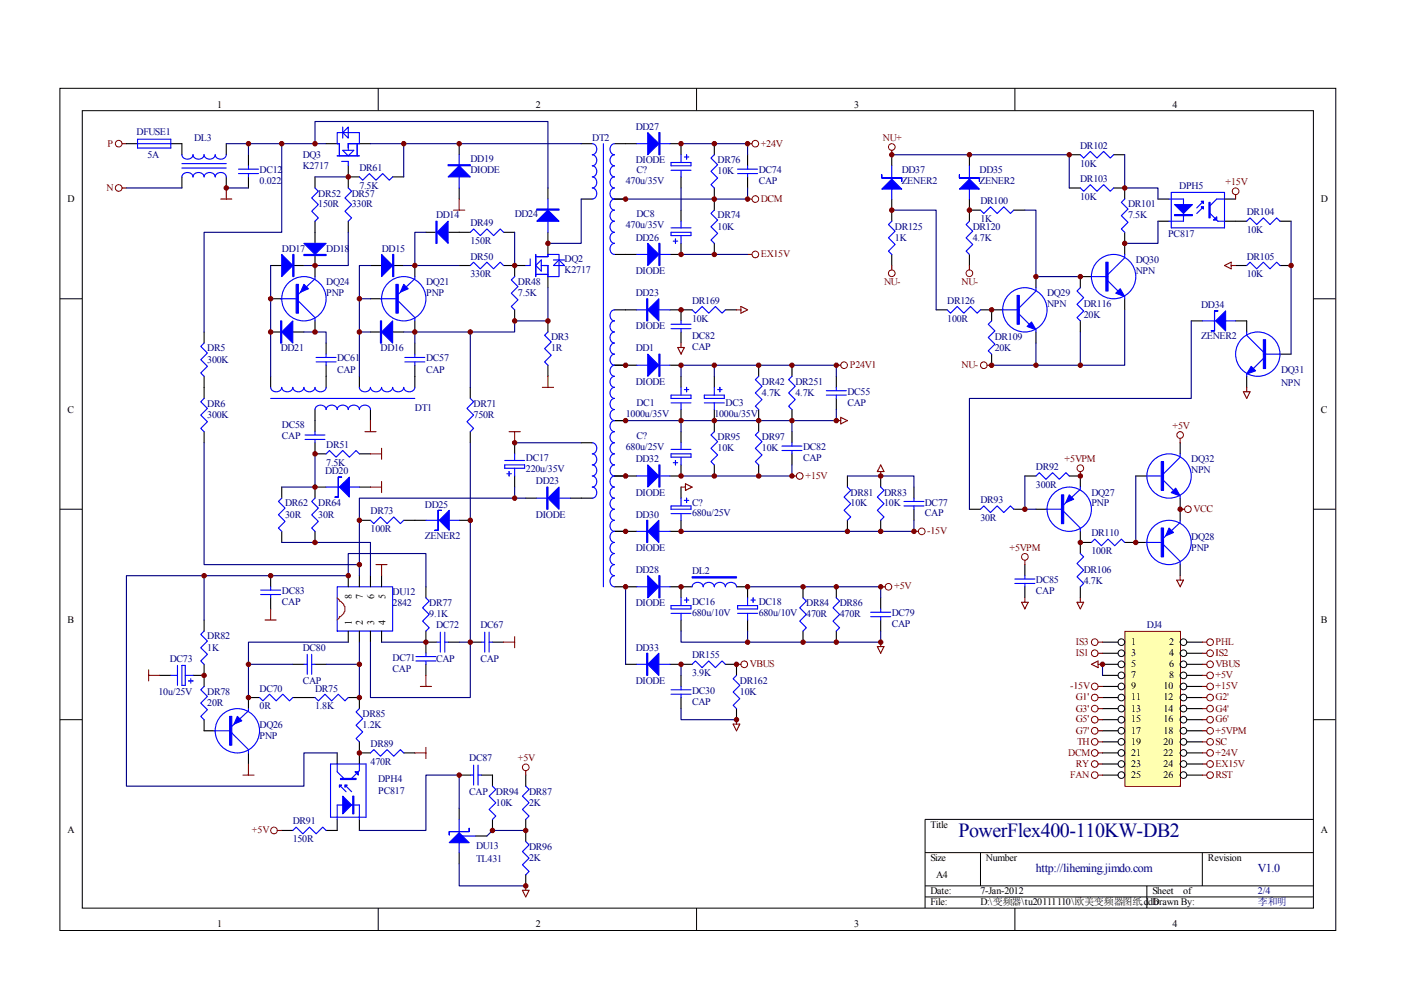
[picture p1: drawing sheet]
<svg xmlns="http://www.w3.org/2000/svg" width="297mm" height="210mm" viewBox="0 0 297 210" stroke-linecap="round" stroke-linejoin="round" font-family="sans-serif">
<g fill="none" stroke="#000" stroke-width=".21">
<path d="M12.7 18.7h270.5v178.6h-270.5zM80.2 18.7v4.7M147.7 18.7v4.7M215.2 18.7v4.7M17.4 23.5h261.1v169h-261.1zM12.7 63.3h4.7M278.4 63.3h4.7M12.7 108h4.7M278.4 108h4.7M12.7 152.6h4.7M278.4 152.6h4.7M278.4 173.7h-82.3v18.8"/>
<path d="M80.2 192.5v4.7M147.7 192.5v4.7M196.1 180.8h82.3M196.1 187.8h82.3M196.1 190.2h82.3M207.9 180.8v7M215.2 192.5v4.7M243.2 187.8v4.7M254.9 180.8v7"/>
</g>
<g fill="none" stroke="#000" stroke-width=".23">
<path d="M26.8 30.5h2.4M36.2 30.5h2.4v2.3M38.6 37.5v2.4M48 30.5v2.3M48 37.5v2.4M52.7 32.8v2.4M52.7 37.5v2.4M66.8 37.5v2.4M69.1 30.5h2.4M73.8 35.2v4.7M73.8 37.5h2.4M76.2 30.5h2.3"/>
<path d="M83.2 37.5h2.4M97.4 30.5v2.3M97.4 39.9v2.3M116.2 39.9v2.3M123.2 30.5h2.4M130.3 30.5h4.7M142 30.5h2.4v2.3M144.4 37.5v2.4M151.4 30.5v2.3M151.4 39.9v4.7M158.5 32.8v2.4M158.5 37.5v2.4"/>
<path d="M189.1 32.8v2.4M205.5 32.8v2.4M226.7 32.8h2.3M226.7 39.9h2.3M236.1 39.9h2.4v2.3M236.1 32.8h2.4M57.4 56.3h2.3M62.1 56.3h2.3M66.8 46.9v4.7M66.8 53.9v4.7M73.8 46.9v2.4M78.5 56.3h2.4"/>
<path d="M83.2 56.3h2.4M88 56.3v2.3M90.3 49.3h2.4M95 49.3h4.7M97.4 56.3h2.3M106.8 56.3h4.7M106.8 49.3h2.3M109.1 56.3v2.3M116.2 49.3v4.6M116.2 58.6v2.4M123.2 42.2h2.4M130.3 42.2h2.3"/>
<path d="M130.3 53.9h4.7M144.4 51.6v2.3h-2.4M144.4 44.6v2.3M151.4 51.6v2.3M189.1 42.2v4.7M189.1 53.9v2.4M205.5 42.2v4.7M205.5 53.9v2.4M205.5 44.6h2.4M214.9 44.6h2.4M219.6 58.6v2.4M231.4 58.6h-2.4v2.4"/>
<path d="M238.5 49.3v4.6M245.5 42.2h2.4M245.5 46.9h2.4M259.6 42.2h2.4M259.6 46.9h4.7M262 56.3h2.3M271.4 56.3h2.3M271.4 46.9h2.3M43.3 70.4v2.3M43.3 79.8v4.7M57.4 63.3h2.3M57.4 70.4h2.3"/>
<path d="M57.4 79.8v2.3M62.1 70.4h2.3M66.8 68v2.4M69.1 72.7v2.4M69.1 77.4v4.7M76.2 79.8v2.3M78.5 63.3h2.4M78.5 70.4h2.4M83.2 70.4h2.4M88 68v2.4M88 72.7v2.4M88 77.4v4.7"/>
<path d="M109.1 65.7v2.3M116.2 68v2.4M116.2 77.4v2.4M130.3 77.4h4.7M130.3 65.7h4.7M142 77.4h2.4M142 65.7h4.7M144.4 65.7v2.3M144.4 70.4v2.3M144.4 79.8v2.3M151.4 79.8v2.3M153.8 65.7h2.4"/>
<path d="M160.9 77.4v2.4M167.9 77.4v2.4M177.3 79.8v2.3M198.5 65.7h2.3M207.9 65.7h4.7M210.2 65.7v2.3M210.2 75.1v2.3M219.6 70.4v2.3M229 68v2.4M238.5 63.3v2.4M252.6 68h2.3M262 68h2.3v2.4"/>
<path d="M264.3 79.8v2.3M271.4 75.1h2.3M43.3 91.5v2.4M66.8 86.8v4.7M66.8 93.9v2.3h2.3M76.2 96.2h2.3M78.5 86.8v2.4M99.7 82.1v2.4M99.7 91.5v2.4M109.1 93.9v2.3M123.2 93.9h2.4M130.3 89.2h2.3"/>
<path d="M144.4 98.6v2.3h-2.4M144.4 86.8v2.4M144.4 91.5v2.4M151.4 86.8v4.7M151.4 98.6v2.3M160.9 86.8v4.7M160.9 98.6v2.3M167.9 86.8v2.4M167.9 91.5v2.4M167.9 96.2v2.4M177.3 84.5v2.3M250.2 93.9v2.3"/>
<path d="M59.7 103.3v2.3M59.7 112.7v2.3M66.8 112.7v2.3M69.1 103.3h-2.3v2.3M76.2 103.3h2.3M76.2 110.3h2.3M85.6 110.3h4.7M97.4 110.3h2.3M109.1 100.9v2.4M111.5 105.6h2.3M120.9 105.6h4.7M130.3 100.9h4.7"/>
<path d="M130.3 112.7h4.7M144.4 110.3v2.4h-2.4M144.4 103.3v2.3M179.7 100.9v2.4M179.7 110.3v2.4M186.7 100.9v2.4M186.7 110.3v2.4M193.8 103.3v2.3M193.8 108v2.3M205.5 108h2.4M214.9 108h2.4M217.3 100.9h2.3"/>
<path d="M219.6 108h2.4M226.7 100.9h2.3v2.4M229 112.7v4.7M229 115h2.4M238.5 115h4.7M240.8 100.9h2.4M250.2 105.6v4.7M250.2 119.7v2.4M43.3 131.5v2.3M57.4 122.1v2.3M57.4 126.8v2.3M73.8 122.1v2.3"/>
<path d="M73.8 133.8v2.4M76.2 122.1v2.3M76.2 133.8v2.4M78.5 122.1v2.3M78.5 133.8v2.4M80.9 122.1v2.3M80.9 133.8v2.4M90.3 124.4v2.4M90.3 133.8v4.7M90.3 136.2h2.4M95 136.2h2.4M99.7 136.2h2.4"/>
<path d="M104.4 136.2h2.4M130.3 124.4h4.7M142 124.4h4.7M144.4 124.4v2.4M144.4 131.5v2.3M156.2 124.4h2.3v2.4M158.5 131.5v2.3M170.3 124.4v2.4M170.3 133.8v2.4M177.3 124.4v2.4M177.3 133.8v2.4M186.7 126.8v2.3"/>
<path d="M186.7 131.5v2.3M229 124.4v2.4M33.9 143.2h2.3M40.9 143.2h2.4M43.3 140.9v4.6M43.3 152.6v2.3h2.3M52.7 159.6v2.4M55 147.9h-2.3v2.3M62.1 147.9h4.7M62.1 140.9h2.3M66.8 140.9h2.3M71.5 159.6v2.4"/>
<path d="M73.8 147.9h2.4v2.3M76.2 157.3v4.7M76.2 159.6h2.3M85.6 159.6h2.4M90.3 140.9v2.3M132.6 140.9h2.4M142 140.9h4.7M144.4 143.2v2.3M144.4 147.9v2.3M153.8 140.9h2.4v2.3M156.2 150.2v2.4M59.7 176.1h2.4"/>
<path d="M71.5 173.7v2.4h-2.4M76.2 173.7v2.4M97.4 171.4v2.3M97.4 164.3h2.3M100.9 177.3h2.3M102.1 164.3h2.3v2.4M104.4 173.7v2.4M111.5 164.3v2.4M111.5 173.7v4.7M97.4 180.8v2.3M111.5 185.5v2.3"/>
</g>
<g fill="none" stroke="#00f" stroke-width=".23">
<path d="M29.2 30.5h7M29.2 29.5h7v1.9h-7zM38.6 37.5a1.21 1.21 0 0 1 1.1-.9 1.21 1.21 0 0 1 1.2 .9 1.2 1.2 0 0 1 1.2-.9 1.2 1.2 0 0 1 1.2 .9 1.21 1.21 0 0 1 1.1-.9 1.21 1.21 0 0 1 1.2 .9 1.2 1.2 0 0 1 1.2-.9 1.2 1.2 0 0 1 1.2 .9M38.6 32.8a1.21 1.21 0 0 0 1.1 1 1.21 1.21 0 0 0 1.2-1 1.21 1.21 0 0 0 1.2 .9 1.21 1.21 0 0 0 1.2-.9 1.21 1.21 0 0 0 1.1 1 1.21 1.21 0 0 0 1.2-1 1.21 1.21 0 0 0 1.2 .9 1.21 1.21 0 0 0 1.2-.9M38.6 34.7h9.4M38.6 35.6h9.4M50.6 35.9h4.2M50.6 36.8h4.2M52.7 35.2v.7M52.7 36.8v.7M66.8 39.9l.7 .7-1.4 1.4 1.4 1.4-1.4 1.4 1.4 1.4-.7 .7M71.5 33h4.7"/>
<path d="M72.4 34.2h1.4v1M72.7 31.9h2.3l-1.2 1.1zM72.7 26.9v2.4M73.8 31.9v-1.4h2.4v-2.4h-4.7v2.4h.5v2.5M73.8 26.9v2.4l-1.1-1.2zM73.8 39.9l.7 .7-1.4 1.4 1.4 1.4-1.4 1.4 1.4 1.4-.7 .7M75.7 30.5v2.5M76.2 37.5l.7 .7 1.4-1.4 1.4 1.4 1.4-1.4 1.4 1.4 .7-.7M97.4 32.8v7.1M125.6 30.5a1.21 1.21 0 0 1 .9 1.1 1.21 1.21 0 0 1-.9 1.2 1.2 1.2 0 0 1 .9 1.2 1.2 1.2 0 0 1-.9 1.2 1.2 1.2 0 0 1 .9 1.1 1.2 1.2 0 0 1-.9 1.2 1.2 1.2 0 0 1 .9 1.2 1.2 1.2 0 0 1-.9 1.2 1.2 1.2 0 0 1 .9 1.1 1.2 1.2 0 0 1-.9 1.2M127.9 30.5v93.9M130.3 30.5a1.21 1.21 0 0 0-1 1.1 1.21 1.21 0 0 0 1 1.2 1.2 1.2 0 0 0-1 1.2 1.2 1.2 0 0 0 1 1.2 1.2 1.2 0 0 0-1 1.1 1.2 1.2 0 0 0 1 1.2 1.2 1.2 0 0 0-1 1.2 1.2 1.2 0 0 0 1 1.2 1.2 1.2 0 0 0-1 1.1 1.2 1.2 0 0 0 1 1.2 1.2 1.2 0 0 0-1 1.2 1.2 1.2 0 0 0 1 1.2 1.2 1.2 0 0 0-1 1.1 1.2 1.2 0 0 0 1 1.2 1.21 1.21 0 0 0-1 1.2 1.21 1.21 0 0 0 1 1.2 1.2 1.2 0 0 0-1 1.1 1.2 1.2 0 0 0 1 1.2 1.2 1.2 0 0 0-1 1.2 1.2 1.2 0 0 0 1 1.1"/>
<path d="M135 30.5h7M142.3 34.5h4.2v.7h-4.2zM142.3 36.1h4.2M144.4 32.8v1.7M144.4 36.1v1.4M145.1 33.3h.9M145.6 32.8v.9M151.4 32.8l-.7 .7 1.5 1.4-1.5 1.4 1.5 1.4-1.5 1.5 .7 .7M156.4 35.9h4.2M156.4 36.8h4.2M158.5 35.2v.7M158.5 36.8v.7"/>
<path d="M189.1 35.2v7M205.5 35.2v7M229 32.8l.8 .7 1.4-1.4 1.4 1.4 1.4-1.4 1.4 1.4 .7-.7M229 39.9l.8 .7 1.4-1.4 1.4 1.4 1.4-1.4 1.4 1.4 .7-.7M66.8 58.6v.5l-3.5 3.3M88 58.6v.5l-3.6 3.3M99.7 56.3l.7-.7 1.4 1.4 1.4-1.4 1.4 1.4 1.5-1.4 .7 .7M99.7 49.3l.7-.8 1.4 1.5 1.4-1.5 1.4 1.5 1.5-1.5 .7 .8M109.1 58.6l-.7 .7 1.4 1.5-1.4 1.4 1.4 1.4-1.4 1.4 .7 .7M112.4 54.9v1.4h-.9M113.6 54.4h2.6v-.5h2.3v4.7h-2.3v-2.3h-1.4M113.6 53.9v4.7"/>
<path d="M113.6 58.2h2.6M114.8 55.1v2.4l-1.2-1.2zM116.2 42.2v7.1M117.3 55.1h2.4M118.5 55.1l1.2 1.2h-2.4zM135 53.9h7M142.3 49.3h4.2v.7h-4.2zM142.3 48.3h4.2M142.7 51.1h1M143.2 50.7v.9M144.4 46.9v1.4M144.4 50v1.6"/>
<path d="M151.4 44.6l-.7 .7 1.5 1.4-1.5 1.4 1.5 1.4-1.5 1.4 .7 .7M189.1 46.9l-.7 .7 1.4 1.4-1.4 1.4 1.4 1.4-1.4 1.4 .7 .7M205.5 46.9l-.7 .7 1.4 1.4-1.4 1.4 1.4 1.4-1.4 1.4 .7 .7M207.9 44.6l.7 .7 1.4-1.4 1.4 1.4 1.4-1.4 1.4 1.4 .7-.7M231.4 58.6h3.5M234.9 59.6l2.1 2.1M238.5 53.9v.8l-3.6 3.5M238.5 42.2l-.8 .7 1.5 1.4-1.5 1.4 1.5 1.4-1.5 1.4 .8 .8M247.9 42.2h3v4.7h-3M248.3 40.8h11.3v7.5h-11.3zM255.2 43.9l-1.5 1.4M255.2 42.7l-1.5 1.4"/>
<path d="M256.6 45.3l1.6 1.6h1.4M259.6 42.2h-1.6l-1.4 1.4M264.3 46.9l.7-.7 1.4 1.4 1.5-1.4 1.4 1.4 1.4-1.4 .7 .7M264.3 56.3l.7-.7 1.4 1.4 1.5-1.4 1.4 1.4 1.4-1.4 .7 .7M43.3 72.7l-.7 .7 1.4 1.5-1.4 1.4 1.4 1.4-1.4 1.4 .7 .7M59.5 63.3h3.3M63.3 63.8l3.5 3.5v.7M67 75.8h4.3M67 76.7h4.3M69.1 75.1v.7M69.1 76.7v.7M80.7 63.3h3.3"/>
<path d="M84.4 63.8l3.6 3.5v.7M85.8 75.8h4.3M85.8 76.7h4.3M88 75.1v.7M88 76.7v.7M116.2 70.4l-.7 .7 1.4 1.4-1.4 1.4 1.4 1.4-1.4 1.4 .7 .7M130.3 65.7a1.2 1.2 0 0 0-1 1.2 1.2 1.2 0 0 0 1 1.1 1.2 1.2 0 0 0-1 1.2 1.2 1.2 0 0 0 1 1.2 1.2 1.2 0 0 0-1 1.2 1.2 1.2 0 0 0 1 1.1 1.2 1.2 0 0 0-1 1.2 1.2 1.2 0 0 0 1 1.2 1.2 1.2 0 0 0-1 1.2 1.2 1.2 0 0 0 1 1.1 1.21 1.21 0 0 0-1 1.2 1.21 1.21 0 0 0 1 1.2 1.2 1.2 0 0 0-1 1.2 1.2 1.2 0 0 0 1 1.1 1.2 1.2 0 0 0-1 1.2 1.2 1.2 0 0 0 1 1.2 1.2 1.2 0 0 0-1 1.2 1.2 1.2 0 0 0 1 1.1 1.2 1.2 0 0 0-1 1.2 1.2 1.2 0 0 0 1 1.2 1.2 1.2 0 0 0-1 1.2 1.2 1.2 0 0 0 1 1.1 1.2 1.2 0 0 0-1 1.2 1.2 1.2 0 0 0 1 1.2 1.2 1.2 0 0 0-1 1.2 1.2 1.2 0 0 0 1 1.1M135 77.4h7M135 65.7h7M142.3 68.7h4.2M142.3 69.7h4.2M144.4 68v.7"/>
<path d="M144.4 69.7v.7M146.7 65.7l.7 .7 1.5-1.4 1.4 1.4 1.4-1.4 1.4 1.4 .7-.7M160.9 79.8l-.8 .7 1.5 1.4-1.5 1.4 1.5 1.4-1.5 1.4 .8 .7M167.9 79.8l-.7 .7 1.4 1.4-1.4 1.4 1.4 1.4-1.4 1.4 .7 .7M200.8 65.7l.7 .7 1.4-1.4 1.5 1.4 1.4-1.4 1.4 1.4 .7-.7M210.2 68l-.7 .7 1.4 1.5-1.4 1.4 1.4 1.4-1.4 1.4 .7 .7M212.6 65.7h3.5M216.1 66.6l2.1 2.1M219.6 61v.7l-3.5 3.5M219.6 69.9v.5M229 61l-.7 .7 1.5 1.4-1.5 1.4 1.5 1.4-1.5 1.4 .7 .7M238.5 62.9v.4"/>
<path d="M254.9 68h7.1M264.3 70.4v.7l3.6 3.5M264.3 79.3v.5M267.9 76l-2.2 2.1M267.9 75.1h3.5M43.3 84.5l-.7 .7 1.4 1.4-1.4 1.4 1.4 1.4-1.4 1.4 .7 .7M57.4 82.1a1.21 1.21 0 0 0 1.2 1 1.21 1.21 0 0 0 1.1-1 1.21 1.21 0 0 0 1.2 1 1.21 1.21 0 0 0 1.2-1 1.21 1.21 0 0 0 1.2 1 1.21 1.21 0 0 0 1.1-1 1.21 1.21 0 0 0 1.2 1 1.21 1.21 0 0 0 1.2-1 1.21 1.21 0 0 0 1.2 1 1.21 1.21 0 0 0 1.1-1M57.4 84.5h30.6M64.7 92.2h4.2M64.7 93.2h4.2M66.8 86.8a1.21 1.21 0 0 1 1.2-.9 1.21 1.21 0 0 1 1.1 .9M66.8 91.5v.7"/>
<path d="M66.8 93.2v.7M69.1 86.8a1.21 1.21 0 0 1 1.2-.9 1.21 1.21 0 0 1 1.2 .9 1.21 1.21 0 0 1 1.2-.9 1.21 1.21 0 0 1 1.1 .9 1.21 1.21 0 0 1 1.2-.9 1.21 1.21 0 0 1 1.2 .9 1.2 1.2 0 0 1 1.2-.9 1.2 1.2 0 0 1 1.1 .9M69.1 96.2l.7-.7 1.5 1.4 1.4-1.4 1.4 1.4 1.4-1.4 .7 .7M76.2 82.1a1.21 1.21 0 0 0 1.2 1 1.21 1.21 0 0 0 1.1-1 1.21 1.21 0 0 0 1.2 1 1.21 1.21 0 0 0 1.2-1 1.21 1.21 0 0 0 1.2 1 1.21 1.21 0 0 0 1.1-1 1.21 1.21 0 0 0 1.2 1 1.21 1.21 0 0 0 1.2-1 1.21 1.21 0 0 0 1.2 1 1.21 1.21 0 0 0 1.2-1M99.7 84.5l.7 .7-1.4 1.4 1.4 1.4-1.4 1.4 1.4 1.4-.7 .7M107 98.6h4.2v.7h-4.2zM107 97.6h4.2M107.9 100v.9M109.1 96.2v1.4M109.1 99.3v1.6M125.6 96.2a1.2 1.2 0 0 1 .9 1.2 1.2 1.2 0 0 1-.9 1.2 1.2 1.2 0 0 1 .9 1.1 1.2 1.2 0 0 1-.9 1.2 1.2 1.2 0 0 1 .9 1.2 1.2 1.2 0 0 1-.9 1.2 1.2 1.2 0 0 1 .9 1.1 1.2 1.2 0 0 1-.9 1.2M125.6 93.9a1.2 1.2 0 0 1 .9 1.2 1.2 1.2 0 0 1-.9 1.1"/>
<path d="M130.3 96.2a1.2 1.2 0 0 0-1 1.2 1.2 1.2 0 0 0 1 1.2 1.2 1.2 0 0 0-1 1.1 1.2 1.2 0 0 0 1 1.2 1.2 1.2 0 0 0-1 1.2 1.2 1.2 0 0 0 1 1.2 1.2 1.2 0 0 0-1 1.1 1.2 1.2 0 0 0 1 1.2 1.2 1.2 0 0 0-1 1.2 1.2 1.2 0 0 0 1 1.2 1.21 1.21 0 0 0-1 1.1 1.21 1.21 0 0 0 1 1.2 1.2 1.2 0 0 0-1 1.2 1.2 1.2 0 0 0 1 1.2 1.2 1.2 0 0 0-1 1.1 1.2 1.2 0 0 0 1 1.2 1.2 1.2 0 0 0-1 1.2 1.2 1.2 0 0 0 1 1.2 1.2 1.2 0 0 0-1 1.1 1.2 1.2 0 0 0 1 1.2 1.2 1.2 0 0 0-1 1.2 1.2 1.2 0 0 0 1 1.2 1.2 1.2 0 0 0-1 1.1 1.2 1.2 0 0 0 1 1.2M142.3 83.8h4.2v.7h-4.2zM142.3 96.2h4.2v.7h-4.2zM142.3 85.4h4.2M142.3 95.3h4.2M142.7 98.1h1M143.2 97.6v1M144.4 82.1v1.7M144.4 85.4v1.4M144.4 93.9v1.4M144.4 96.9v1.7M145.1 82.6h.9"/>
<path d="M145.6 82.1v1M149.3 83.8h4.3v.7h-4.3zM149.3 85.4h4.3M151.4 91.5l-.7 .7 1.5 1.4-1.5 1.5 1.5 1.4-1.5 1.4 .7 .7M151.4 82.1v1.7M151.4 85.4v1.4M152.2 82.6h.9M152.6 82.1v1M160.9 91.5l-.8 .7 1.5 1.4-1.5 1.5 1.5 1.4-1.5 1.4 .8 .7M165.8 94.6h4.2M165.8 95.5h4.2M167.9 93.9v.7"/>
<path d="M167.9 95.5v.7M175.2 82.8h4.2M175.2 83.8h4.2M177.3 82.1v.7M177.3 83.8v.7M250.2 96.2v.7l-3.5 3.5M59.7 105.6l-.7 .7 1.4 1.4-1.4 1.4 1.4 1.5-1.4 1.4 .7 .7M66.8 105.6l-.7 .7 1.4 1.4-1.4 1.4 1.4 1.5-1.4 1.4 .7 .7M69.1 103.3h7.1M78.5 110.3l.8 .7 1.4-1.4 1.4 1.4 1.4-1.4 1.4 1.4 .7-.7M90.3 110.3h7.1M107.5 100.4h.9"/>
<path d="M113.8 105.6h7.1M135 100.9h7M135 112.7h7M142.3 107.3h4.2v.7h-4.2zM142.3 108.9h4.2M144.4 105.6v1.7M144.4 108.9v1.4M145.1 106.1h.9M145.6 105.6v1M179.7 103.3l.7 .7-1.4 1.4 1.4 1.4-1.4 1.4 1.4 1.4-.7 .7M186.7 103.3l.7 .7-1.4 1.4 1.4 1.4-1.4 1.4 1.4 1.4-.7 .7M191.7 107.3h4.2"/>
<path d="M191.7 106.3h4.2M193.8 105.6v.7M193.8 107.3v.7M207.9 108l.7-.7 1.4 1.4 1.4-1.4 1.4 1.4 1.4-1.4 .7 .7M219.6 100.9l.8-.7 1.4 1.4 1.4-1.4 1.4 1.4 1.4-1.4 .7 .7M221.8 108h3.3M225.5 108.4l3.5 3.6v.7M229 117.4l.8 .7-1.5 1.4 1.5 1.4-1.5 1.4 1.5 1.4-.8 .7M229 103.3v.4l-3.5 3.3M231.4 115l.7-.7 1.4 1.4 1.4-1.4 1.4 1.4 1.4-1.4 .8 .7M242.9 115h3.3M243.2 100.9h3.5"/>
<path d="M246.7 115.5l3.5 3.5v.7M246.7 101.9l2.1 2.1M250.2 110.3v.5l-3.5 3.3M250.2 105.1v.5M43.3 133.8l-.7 .7 1.4 1.4-1.4 1.4 1.4 1.4-1.4 1.4 .7 .8M55.3 125.1h4.2M55.3 126.1h4.2M57.4 124.4v.7M57.4 126.1v.7M65.1 138.7v4.3M66.1 138.7v4.3M71.5 124.4h11.7v9.4h-11.7z"/>
<path d="M88.2 139.2h4.2M90.3 126.8l.7 .7-1.4 1.4 1.4 1.4-1.4 1.4 1.4 1.4-.7 .7M90.3 138.5v.7M92.7 136.2h.7M93.4 134v4.3M94.3 136.2h.7M94.3 134v4.3M102.1 136.2h.7M102.8 134v4.3M103.7 136.2h.7M103.7 134v4.3M135 124.4h7"/>
<path d="M142.3 128.4h4.2v.7h-4.2zM142.3 130h4.2M144.4 126.8v1.6M144.4 130v1.5M145.1 127.2h.9M145.6 126.8v.9M146.7 124.4a1.21 1.21 0 0 1 1.2-.9 1.21 1.21 0 0 1 1.2 .9 1.21 1.21 0 0 1 1.2-.9 1.21 1.21 0 0 1 1.2 .9 1.2 1.2 0 0 1 1.1-.9 1.2 1.2 0 0 1 1.2 .9 1.21 1.21 0 0 1 1.2-.9 1.21 1.21 0 0 1 1.2 .9M156.4 130h4.2M156.4 128.4h4.2v.7h-4.2zM158.5 126.8v1.6M158.5 130v1.5M159.2 127.2h.9"/>
<path d="M159.7 126.8v.9M170.3 126.8l.7 .7-1.4 1.4 1.4 1.4-1.4 1.4 1.4 1.4-.7 .7M177.3 126.8l.7 .7-1.4 1.4 1.4 1.4-1.4 1.4 1.4 1.4-.7 .7M184.6 129.8h4.2M184.6 130.8h4.2M186.7 129.1v.7M186.7 130.8v.7M36.2 143.2h1.4M37.6 141.1v4.2M38.6 141.1h.7v4.2h-.7zM39.3 143.2h1.6M40 144.4h.9"/>
<path d="M40.4 143.9v.9M43.3 145.5l-.7 .8 1.4 1.4-1.4 1.4 1.4 1.4-1.4 1.4 .7 .7M45.4 154.9h3.3M49.1 155.4l3.6 3.5v.7M52.7 150.2v.5l-3.6 3.3M55 147.9l.7 .7 1.4-1.4 1.5 1.4 1.4-1.4 1.4 1.4 .7-.7M64.4 140.9h.7M66.1 140.9h.7M66.8 147.9l.7 .7 1.4-1.4 1.4 1.4 1.4-1.4 1.4 1.4 .7-.7M76.2 150.2l-.7 .7 1.4 1.5-1.4 1.4 1.4 1.4-1.4 1.4 .7 .7M78.5 159.6l.8-.7 1.4 1.4 1.4-1.4 1.4 1.4 1.4-1.4 .7 .7M88.2 140.1h4.2"/>
<path d="M90.3 140.1v.8M135 140.9h7M142.3 146.3h4.2M142.3 147.2h4.2M144.4 145.5v.8M144.4 147.2v.7M146.7 140.9l.7-.8 1.5 1.5 1.4-1.5 1.4 1.5 1.4-1.5 .7 .8M156.2 143.2l-.8 .7 1.5 1.4-1.5 1.4 1.5 1.4-1.5 1.4 .8 .7M62.1 176.1l.7-.7 1.4 1.4 1.4-1.4 1.4 1.4 1.4-1.4 .7 .7M70.1 162h7.5v11.3h-7.5zM71.5 173.7v-3h4.7v3M71.5 162v1.6l1.4 1.4"/>
<path d="M72 166.5l1.4 1.4M73.1 166.5l1.4 1.4M76.2 162v1.4l-1.7 1.6M97.4 173.7v7.1M97.6 177.3h3.3M99.7 164.3h.7M100.4 162.2v4.3M101.4 164.3h.7M101.4 162.2v4.3M104.4 166.7l.7 .7-1.4 1.4 1.4 1.4-1.4 1.4 1.4 1.4-.7 .7M111.5 178.4l.7 .7-1.4 1.4 1.4 1.5-1.4 1.4 1.4 1.4-.7 .7M111.5 166.7l.7 .7-1.4 1.4 1.4 1.4-1.4 1.4 1.4 1.4-.7 .7"/>
<circle cx="236.1" cy="58.6" r="4.7"/>
<circle cx="64.4" cy="63.3" r="4.7"/>
<circle cx="85.6" cy="63.3" r="4.7"/>
<circle cx="217.3" cy="65.7" r="4.7"/>
<circle cx="266.7" cy="75.1" r="4.7"/>
<circle cx="226.7" cy="108" r="4.7"/>
<circle cx="247.9" cy="100.9" r="4.7"/>
<circle cx="247.9" cy="115" r="4.7"/>
<circle cx="50.3" cy="154.9" r="4.7"/>
</g>
<g fill="none" stroke="#800000" stroke-width=".21">
<circle cx="25.2" cy="30.5" r=".71"/>
<circle cx="25.2" cy="39.9" r=".71"/>
<circle cx="160.1" cy="30.5" r=".7"/>
<circle cx="189.1" cy="31.2" r=".7"/>
<circle cx="160.1" cy="53.9" r=".7"/>
<circle cx="160.1" cy="42.2" r=".7"/>
<circle cx="189.1" cy="57.9" r=".7"/>
<circle cx="205.5" cy="57.9" r=".7"/>
<circle cx="262" cy="40.6" r=".71"/>
<circle cx="179" cy="77.4" r=".71"/>
<circle cx="208.6" cy="77.4" r=".71"/>
<circle cx="229" cy="99.3" r=".71"/>
<circle cx="250.2" cy="92.2" r=".71"/>
<circle cx="169.6" cy="100.9" r=".71"/>
<circle cx="195.4" cy="112.7" r=".71"/>
<circle cx="251.9" cy="108" r=".71"/>
<circle cx="188.4" cy="124.4" r=".7"/>
<circle cx="157.8" cy="140.8" r=".71"/>
<circle cx="58.1" cy="176.1" r=".71"/>
<circle cx="111.5" cy="162.7" r=".71"/>
</g>
<g fill="none" stroke="#800000" stroke-width=".23">
<path d="M25.9 30.5h.9M25.9 39.9h.9M48 39.9v2.3M158.5 30.5h.9M189.1 31.9v.9M46.8 42.2h2.3M96.2 44.6h2.3M97.4 42.2v2.4M158.5 42.2h.9M158.5 53.9h.9M189.1 56.3v.9M205.5 56.3v.9"/>
<path d="M259.6 56.3l1.4-.7v1.4zM261 56.3h1M262 41.3v.9M116.2 79.8v2.3M143.7 73.7h1.4l-.7 1.4zM144.4 72.7v1M156.2 65.7h.9M157.1 65l1.4 .7-1.4 .7zM177.3 77.4h1M209.3 77.4h.9M77.4 91.5h2.3M78.5 89.2v2.3"/>
<path d="M78.5 96.2h2.4M80.9 95.1v2.3M107.9 91.5h2.4M109.1 91.5v2.4M115 82.1h2.3M177.3 89.2h1M178.3 88.5l1.4 .7-1.4 .7zM186.7 100v.9M186.7 98.6l.7 1.4h-1.4zM229 100v.9M250.2 92.9v1M263.6 83.1h1.4l-.7 1.4z"/>
<path d="M264.3 82.1v1M78.5 103.3h2.4M79.7 119.7h2.4M80.9 102.1v2.3M80.9 119.7v2.4M167.9 100.9h.9M193.8 112.7h.9M250.2 108h1M56.2 131.5h2.4M57.4 129.1v2.4M106.8 136.2h2.3M109.1 135v2.3"/>
<path d="M186 137.1h1.4l-.7 1.4zM186.7 124.4h1M186.7 136.2v.9M228.3 127.7h1.5l-.8 1.4zM229 126.8v.9M249.5 123h1.4l-.7 1.4zM250.2 122.1v.9M31.5 142v2.4M31.5 143.2h2.4M88 159.6h2.3M89.1 145.5h2.4M90.3 143.2v2.3"/>
<path d="M90.3 158.5v2.3M155.4 153.5h1.5l-.7 1.4zM156.2 152.6v.9M156.2 140.9h.9M51.5 164.3h2.4M52.7 162v2.3M58.8 176.1h.9M111.5 163.4v.9M110.8 188.8h1.4l-.7 1.4zM111.5 187.8v1"/>
</g>
<g fill="#00f" stroke="#00f" stroke-width=".23">
<path d="M92.7 49.3l2.3-2.4v4.7z"/>
<path d="M64.4 51.6h4.7l-2.3 2.3z"/>
<path d="M64.4 60.3l1 .9-1.7 .7z"/>
<path d="M59.7 53.9l2.4 2.4-2.4 2.3z"/>
<path d="M62.1 68v4.7l-2.4-2.3z"/>
<path d="M85.6 60.3l.9 .9-1.6 .7z"/>
<path d="M80.9 53.9l2.3 2.4-2.3 2.3z"/>
<path d="M83.2 68v4.7l-2.3-2.3z"/>
<path d="M95 37.5l2.4-2.3 2.3 2.3z"/>
<path d="M113.8 46.9l2.4-2.3 2.3 2.3z"/>
<path d="M72 103.3l2.1-2.1v4.2z"/>
<path d="M93.1 110.3l2.1-2.1v4.2z"/>
<path d="M72.7 168.8l1.8 1.9-1.8 1.9z"/>
<path d="M72 166.5h.4l-.4 .4z"/>
<path d="M73.1 166.5h.5l-.5 .4z"/>
<path d="M75.3 163.6h.7v.7z"/>
<path d="M97.4 176.5l2.1 2.2h-4.3z"/>
<path d="M50.3 151.9l1 .9-1.7 .7z"/>
<path d="M116.2 105.6l2.3-2.3v4.7z"/>
<path d="M137.3 28.1l2.4 2.4-2.4 2.3z"/>
<path d="M137.3 51.6l2.4 2.3-2.4 2.4z"/>
<path d="M137.3 75.1l2.4 2.3-2.4 2.4z"/>
<path d="M137.3 98.6l2.4 2.3-2.4 2.4z"/>
<path d="M137.3 112.7l2.4-2.4v4.7z"/>
<path d="M137.3 122.1l2.4 2.3-2.4 2.4z"/>
<path d="M137.3 65.7l2.4-2.4v4.7z"/>
<path d="M137.3 140.9l2.4-2.4v4.7z"/>
<path d="M249 43.4h3.8l-1.9 1.9z"/>
<path d="M254.7 42.7h.5v.4z"/>
<path d="M254.7 43.9h.5v.4z"/>
<path d="M257.3 46.7l.7-.7v.7z"/>
<path d="M187 40.1l2.1-2.1 2.1 2.1z"/>
<path d="M203.4 40.1l2.1-2.1 2.2 2.1z"/>
<path d="M257.7 68l2.2-2.1v4.3z"/>
<path d="M236.6 62.2l.9-1 1 1.7z"/>
<path d="M217.8 69.2l.9-.9 .9 1.6z"/>
<path d="M249.3 103.5l.9 1.6-1.9-.7z"/>
<path d="M265.3 77.7l.9 .9-1.9 .7z"/>
<path d="M226.7 104.9l.9 1-1.6 .7z"/>
<path d="M247.9 112l.9 .9-1.6 .7z"/>
<path d="M92.4 46.9h.3v4.7h-.3z" fill-rule="evenodd"/>
<path d="M64.4 53.9h4.7v.3h-4.7z" fill-rule="evenodd"/>
<path d="M62.8 60.3h.5v6.1h-.5z" fill-rule="evenodd"/>
<path d="M62.1 53.9h.2v4.7h-.2z" fill-rule="evenodd"/>
<path d="M59.5 68h.2v4.7h-.2z" fill-rule="evenodd"/>
<path d="M84 60.3h.4v6.1h-.4z" fill-rule="evenodd"/>
<path d="M83.2 53.9h.3v4.7h-.3z" fill-rule="evenodd"/>
<path d="M80.7 68h.2v4.7h-.2z" fill-rule="evenodd"/>
<path d="M95 34.9h4.7v.3h-4.7z" fill-rule="evenodd"/>
<path d="M113.8 44.3h4.7v.3h-4.7z" fill-rule="evenodd"/>
<path d="M71.7 101.2h.7h-.7v4.2h-.7h.7z" fill-rule="evenodd"/>
<path d="M92.9 108.2h.7h-.7v4.2h-.7h.7z" fill-rule="evenodd"/>
<path d="M74.8 168.8h.2v3.8h-.2z" fill-rule="evenodd"/>
<path d="M72.2 165h3.3v.3h-3.3z" fill-rule="evenodd"/>
<path d="M95.2 176.3v.7v-.7h4.3v-.7v.7z" fill-rule="evenodd"/>
<path d="M48.7 151.9h.4v6.1h-.4z" fill-rule="evenodd"/>
<path d="M115.9 103.3h.3v4.7h-.3z" fill-rule="evenodd"/>
<path d="M139.7 28.1h.2v4.7h-.2z" fill-rule="evenodd"/>
<path d="M139.7 51.6h.2v4.7h-.2z" fill-rule="evenodd"/>
<path d="M139.7 75.1h.2v4.7h-.2z" fill-rule="evenodd"/>
<path d="M139.7 98.6h.2v4.7h-.2z" fill-rule="evenodd"/>
<path d="M137.1 110.3h.2v4.7h-.2z" fill-rule="evenodd"/>
<path d="M139.7 122.1h.2v4.7h-.2z" fill-rule="evenodd"/>
<path d="M146.7 122.3h9.5v.2h-9.5z" fill-rule="evenodd"/>
<path d="M137.1 63.3h.2v4.7h-.2z" fill-rule="evenodd"/>
<path d="M137.1 138.5h.2v4.7h-.2z" fill-rule="evenodd"/>
<path d="M249 45.5h3.8v.2h-3.8z" fill-rule="evenodd"/>
<path d="M256.3 42.9h.3v3.3h-.3z" fill-rule="evenodd"/>
<path d="M187 37v.7h4.2v.7v-.7h-4.2z" fill-rule="evenodd"/>
<path d="M203.4 37v.7h4.3v.7v-.7h-4.3z" fill-rule="evenodd"/>
<path d="M257.5 65.9h.7h-.7v4.3h-.7h.7z" fill-rule="evenodd"/>
<path d="M234.5 55.6h.4v6.1h-.4z" fill-rule="evenodd"/>
<path d="M215.6 62.6h.5v6.1h-.5z" fill-rule="evenodd"/>
<path d="M246.2 97.9h.5v6.1h-.5z" fill-rule="evenodd"/>
<path d="M267.9 72h.4v6.1h-.4z" fill-rule="evenodd"/>
<path d="M225.1 104.9h.4v6.1h-.4z" fill-rule="evenodd"/>
<path d="M246.2 112h.5v6.1h-.5z" fill-rule="evenodd"/>
</g>
<g fill="none" stroke="#000080" stroke-width=".23">
<path d="M26.8 39.9h11.8M48 30.5h21.1M48 39.9h4.7M52.7 30.5v2.3M59.7 30.5v18.8h-16.4v21.1M66.8 30.5v-4.7h49.4v14.1M66.8 37.5h7M78.5 30.5h44.7M85.6 30.5v7M144.4 30.5h14.1v2.3M144.4 39.9v4.7M158.5 39.9v2.3h-25.9"/>
<path d="M189.1 32.8h37.6v7.1M238.5 32.8v7.1h7v2.3M57.4 56.3v23.5M73.8 49.3v7h-9.4M78.5 56.3h-2.3v23.5M85.6 56.3h11.8M90.3 49.3h-2.3v7M109.1 49.3v7M123.2 42.2v9.4h-7M144.4 53.9h14.1M189.1 44.6h9.4v21.1M217.3 44.6h2.3v14h9.4"/>
<path d="M245.5 46.9v4.7h-7M273.7 46.9v28.2M64.4 70.4h4.7v2.3M76.2 63.3h2.3M76.2 70.4h2.3M85.6 70.4h2.4M88 70.4v2.3M99.7 70.4v11.7M116.2 61v7h-7.1v2.4h-21.1M144.4 79.8v-2.4h32.9v2.4M151.4 77.4v2.4M219.6 72.7v4.7"/>
<path d="M229 70.4v7M238.5 65.7v11.7h-28.3M252.6 68v16.5h-47.1v23.5M43.3 93.9v25.8h32.9M66.8 96.2v7.1h-7.1M99.7 93.9v42.3M109.1 93.9h14.1M144.4 89.2v2.3M167.9 98.6v2.3h-23.5M167.9 89.2v2.3M177.3 86.8v2.4h-44.7M59.7 115h18.8v7.1"/>
<path d="M109.1 103.3v2.3M111.5 105.6h-35.3v16.5M179.7 100.9h14.1v2.4M193.8 110.3v2.4h-49.4M217.3 100.9v7.1h2.3M240.8 100.9v14.1M43.3 122.1h-16.5v44.6h37.6v-7.1h7.1M73.8 136.2h-21.1v11.7M76.2 136.2v11.7M78.5 136.2v11.7h21.2v-11.7M80.9 136.2h9.4M90.3 124.4v-7h-16.5v4.7h-30.5v9.4"/>
<path d="M97.4 136.2h2.3M132.6 124.4v16.5M144.4 133.8v2.4h42.3v-2.4M158.5 124.4h28.2v2.4M158.5 133.8v2.4M52.7 140.9h9.4M69.1 140.9h7.1M144.4 150.2v2.4h11.8M144.4 140.9v2.3M97.4 171.4v-7.1h-7.1v11.8h-14.1M111.5 176.1h-7.1l-1.2 1.2M97.4 183.1v4.7h14.1"/>
</g>
<path d="M71.5 126.8l.5 .4v.3a1.74 1.74 0 0 1 1.1 1.6 1.74 1.74 0 0 1-1.1 1.7v.2l-.5 .5" fill="none" stroke="#f00" stroke-width=".23"/>
<g fill="#800000" stroke="#800000" stroke-width=".21">
<circle cx="48" cy="39.9" r=".47"/>
<circle cx="73.8" cy="37.5" r=".47"/>
<circle cx="109.1" cy="56.3" r=".47"/>
<circle cx="116.2" cy="51.6" r=".47"/>
<circle cx="66.8" cy="96.2" r=".47"/>
<circle cx="109.1" cy="68" r=".47"/>
<circle cx="116.2" cy="68" r=".47"/>
<circle cx="66.8" cy="56.3" r=".47"/>
<circle cx="66.8" cy="70.4" r=".47"/>
<circle cx="57.4" cy="63.3" r=".47"/>
<circle cx="57.4" cy="70.4" r=".47"/>
<circle cx="88" cy="56.3" r=".47"/>
<circle cx="88" cy="70.4" r=".47"/>
<circle cx="97.4" cy="30.5" r=".47"/>
<circle cx="52.7" cy="30.5" r=".47"/>
<circle cx="76.2" cy="63.3" r=".47"/>
<circle cx="76.2" cy="70.4" r=".47"/>
<circle cx="85.6" cy="30.5" r=".47"/>
<circle cx="66.8" cy="30.5" r=".47"/>
<circle cx="73.8" cy="122.1" r=".47"/>
<circle cx="66.8" cy="103.3" r=".47"/>
<circle cx="66.8" cy="115" r=".47"/>
<circle cx="76.2" cy="147.9" r=".47"/>
<circle cx="52.7" cy="147.9" r=".47"/>
<circle cx="90.3" cy="136.2" r=".47"/>
<circle cx="76.2" cy="159.6" r=".47"/>
<circle cx="111.5" cy="176.1" r=".47"/>
<circle cx="99.7" cy="136.2" r=".47"/>
<circle cx="76.2" cy="140.8" r=".47"/>
<circle cx="52.7" cy="140.8" r=".47"/>
<circle cx="97.4" cy="164.3" r=".47"/>
<circle cx="76.2" cy="110.3" r=".47"/>
<circle cx="99.7" cy="110.3" r=".47"/>
<circle cx="104.4" cy="176.1" r=".47"/>
<circle cx="43.3" cy="143.2" r=".47"/>
<circle cx="43.3" cy="122.1" r=".47"/>
<circle cx="57.4" cy="122.1" r=".47"/>
<circle cx="76.2" cy="119.7" r=".47"/>
<circle cx="99.7" cy="70.4" r=".47"/>
<circle cx="132.6" cy="89.2" r=".47"/>
<circle cx="132.6" cy="77.4" r=".47"/>
<circle cx="132.6" cy="100.9" r=".47"/>
<circle cx="132.6" cy="112.7" r=".47"/>
<circle cx="144.4" cy="77.4" r=".47"/>
<circle cx="144.4" cy="100.9" r=".47"/>
<circle cx="144.4" cy="112.7" r=".47"/>
<circle cx="144.4" cy="124.4" r=".47"/>
<circle cx="158.5" cy="124.4" r=".47"/>
<circle cx="144.4" cy="89.2" r=".47"/>
<circle cx="151.4" cy="89.2" r=".47"/>
<circle cx="160.9" cy="89.2" r=".47"/>
<circle cx="160.9" cy="77.4" r=".47"/>
<circle cx="167.9" cy="89.2" r=".47"/>
<circle cx="167.9" cy="77.4" r=".47"/>
<circle cx="151.4" cy="100.9" r=".47"/>
<circle cx="160.9" cy="100.9" r=".47"/>
<circle cx="186.7" cy="100.9" r=".47"/>
<circle cx="186.7" cy="112.7" r=".47"/>
<circle cx="179.7" cy="112.7" r=".47"/>
<circle cx="170.3" cy="124.4" r=".47"/>
<circle cx="170.3" cy="136.2" r=".47"/>
<circle cx="177.3" cy="124.4" r=".47"/>
<circle cx="177.3" cy="136.2" r=".47"/>
<circle cx="167.9" cy="100.9" r=".47"/>
<circle cx="193.8" cy="112.7" r=".47"/>
<circle cx="186.7" cy="124.4" r=".47"/>
<circle cx="186.7" cy="136.2" r=".47"/>
<circle cx="177.3" cy="89.2" r=".47"/>
<circle cx="151.4" cy="77.4" r=".47"/>
<circle cx="158.5" cy="136.2" r=".47"/>
<circle cx="156.1" cy="140.8" r=".47"/>
<circle cx="132.6" cy="124.4" r=".47"/>
<circle cx="144.4" cy="140.8" r=".47"/>
<circle cx="156.1" cy="152.6" r=".47"/>
<circle cx="177.3" cy="77.4" r=".47"/>
<circle cx="132.6" cy="42.2" r=".47"/>
<circle cx="151.4" cy="42.2" r=".47"/>
<circle cx="158.5" cy="42.2" r=".47"/>
<circle cx="144.4" cy="53.9" r=".47"/>
<circle cx="151.4" cy="53.9" r=".47"/>
<circle cx="144.4" cy="30.5" r=".47"/>
<circle cx="158.5" cy="30.5" r=".47"/>
<circle cx="151.4" cy="30.5" r=".47"/>
<circle cx="144.4" cy="65.7" r=".47"/>
<circle cx="111.5" cy="187.8" r=".47"/>
<circle cx="59.7" cy="30.5" r=".47"/>
<circle cx="109.1" cy="93.9" r=".47"/>
<circle cx="109.1" cy="105.6" r=".47"/>
<circle cx="205.5" cy="44.6" r=".47"/>
<circle cx="189.1" cy="44.6" r=".47"/>
<circle cx="229" cy="77.4" r=".47"/>
<circle cx="219.6" cy="77.4" r=".47"/>
<circle cx="229" cy="58.6" r=".47"/>
<circle cx="210.2" cy="77.4" r=".47"/>
<circle cx="189.1" cy="32.8" r=".47"/>
<circle cx="205.5" cy="32.8" r=".47"/>
<circle cx="226.7" cy="32.8" r=".47"/>
<circle cx="238.5" cy="39.9" r=".47"/>
<circle cx="238.5" cy="51.6" r=".47"/>
<circle cx="273.7" cy="56.3" r=".47"/>
<circle cx="229.1" cy="115" r=".47"/>
<circle cx="250.2" cy="108" r=".47"/>
<circle cx="229" cy="100.9" r=".47"/>
<circle cx="217.3" cy="108" r=".47"/>
<circle cx="240.8" cy="115" r=".47"/>
</g>
<path d="M238.6 134h11.7v32.7h-11.7z" fill="#ffffb0"/>
<g fill="none" stroke="#800000" stroke-width=".21">
<path d="M238.5 133.9h11.8v32.8h-11.8z"/>
<circle cx="217.3" cy="118.1" r=".7"/>
<circle cx="232.1" cy="138.5" r=".71"/>
<circle cx="232.1" cy="136.2" r=".71"/>
<circle cx="256.6" cy="138.5" r=".71"/>
<circle cx="256.6" cy="136.2" r=".71"/>
<circle cx="232.1" cy="157.3" r=".71"/>
<circle cx="232.1" cy="145.5" r=".71"/>
<circle cx="232.1" cy="159.6" r=".71"/>
<circle cx="232.1" cy="152.6" r=".71"/>
<circle cx="232.1" cy="147.9" r=".71"/>
<circle cx="232.1" cy="154.9" r=".71"/>
<circle cx="232.1" cy="150.2" r=".71"/>
<circle cx="256.6" cy="143.2" r=".71"/>
<circle cx="256.6" cy="157.3" r=".71"/>
<circle cx="256.6" cy="145.5" r=".71"/>
<circle cx="256.6" cy="159.6" r=".71"/>
<circle cx="256.6" cy="140.8" r=".71"/>
<circle cx="256.6" cy="152.6" r=".71"/>
<circle cx="256.6" cy="147.9" r=".71"/>
<circle cx="256.6" cy="154.9" r=".71"/>
<circle cx="256.6" cy="150.2" r=".71"/>
<circle cx="232.1" cy="162" r=".71"/>
<circle cx="232.1" cy="164.3" r=".71"/>
<circle cx="256.6" cy="162" r=".71"/>
<circle cx="256.6" cy="164.3" r=".71"/>
</g>
<g fill="none" stroke="#000" stroke-width=".21">
<circle cx="237.8" cy="138.5" r=".71"/>
<circle cx="237.8" cy="136.2" r=".71"/>
<circle cx="250.9" cy="138.5" r=".7"/>
<circle cx="250.9" cy="136.2" r=".7"/>
<circle cx="237.8" cy="143.2" r=".71"/>
<circle cx="237.8" cy="157.3" r=".71"/>
<circle cx="237.8" cy="145.5" r=".71"/>
<circle cx="237.8" cy="140.8" r=".71"/>
<circle cx="237.8" cy="159.6" r=".71"/>
<circle cx="237.8" cy="152.6" r=".71"/>
<circle cx="237.8" cy="147.9" r=".71"/>
<circle cx="237.8" cy="154.9" r=".71"/>
<circle cx="237.8" cy="150.2" r=".71"/>
<circle cx="250.9" cy="143.2" r=".71"/>
<circle cx="250.9" cy="157.3" r=".71"/>
<circle cx="250.9" cy="145.5" r=".71"/>
<circle cx="250.9" cy="159.6" r=".71"/>
<circle cx="250.9" cy="140.8" r=".71"/>
<circle cx="250.9" cy="152.6" r=".7"/>
<circle cx="250.9" cy="147.9" r=".7"/>
<circle cx="250.9" cy="154.9" r=".7"/>
<circle cx="250.9" cy="150.2" r=".7"/>
<circle cx="237.8" cy="162" r=".71"/>
<circle cx="237.8" cy="164.3" r=".71"/>
<circle cx="250.9" cy="162" r=".7"/>
<circle cx="250.9" cy="164.3" r=".7"/>
</g>
<g fill="none" stroke="#000" stroke-width=".23">
<path d="M217.3 119.7v2.4M217.3 124.4v2.4M233.8 136.2h3.2M233.8 138.5h3.2M251.6 136.2h3.3M251.6 138.5h3.3M233.8 140.9h3.2M233.8 143.2h3.2M233.8 145.5h3.2M233.8 147.9h3.2M233.8 150.2h3.2M233.8 152.6h3.2"/>
<path d="M233.8 154.9h3.2M233.8 157.3h3.2M233.8 159.6h3.2M251.6 140.9h3.3M251.6 143.2h3.3M251.6 145.5h3.3M251.6 147.9h3.3M251.6 150.2h3.3M251.6 152.6h3.3M251.6 154.9h3.3M251.6 157.3h3.3M251.6 159.6h3.3"/>
<path d="M233.8 162h3.2M233.8 164.3h3.2M251.6 162h3.3M251.6 164.3h3.3"/>
</g>
<g fill="none" stroke="#800000" stroke-width=".23">
<path d="M144.4 103.3h.9M145.3 102.6l1.4 .7-1.4 .7zM217.3 118.8v.9M216.6 127.7h1.4l-.7 1.4zM217.3 126.8v.9M232.8 136.2h1M232.8 138.5h1M254.9 136.2h1M254.9 138.5h1M231.4 140.9l1.4-.8v1.5zM232.8 140.9h1M232.8 145.5h1"/>
<path d="M232.8 147.9h1M232.8 150.2h1M232.8 152.6h1M232.8 154.9h1M232.8 159.6h1M232.8 157.3h1M254.9 140.9h1M254.9 143.2h1M254.9 145.5h1M254.9 147.9h1M254.9 150.2h1M254.9 152.6h1"/>
<path d="M254.9 154.9h1M254.9 159.6h1M254.9 157.3h1M232.8 162h1M232.8 164.3h1M254.9 162h1M254.9 164.3h1"/>
</g>
<path d="M233.8 140.9v2.3" fill="none" stroke="#000080" stroke-width=".23"/>
<g fill="#800000" stroke="#800000" stroke-width=".21">
<circle cx="233.8" cy="140.8" r=".47"/>
<circle cx="210.2" cy="65.7" r=".47"/>
<circle cx="219.6" cy="58.6" r=".47"/>
</g>
<path d="M215.2 122.8h4.2M215.2 123.7h4.2M217.3 122.1v.7M217.3 123.7v.7" fill="none" stroke="#00f" stroke-width=".23"/>
<text font-size="4.2" fill="#000080" x="203.2" y="177.4">PowerFlex400-110KW-DB2</text>
<g font-size="2.5" fill="#000080">
<text x="219.6" y="184.8">http://liheming.jimdo.com</text>
<text x="266.7" y="184.8">V1.0</text>
</g>
<g font-size="2.1">
<text x="46.1" y="22.9">1</text>
<text x="113.6" y="22.9">2</text>
<text x="181.1" y="22.9">3</text>
<text x="248.6" y="22.9">4</text>
<text x="14.3" y="42.8">D</text>
<text x="280.1" y="42.8">D</text>
<text x="14.3" y="87.5">C</text>
<text x="280.1" y="87.5">C</text>
<text x="74.6" y="127" transform="rotate(-90 74.6 127)">8</text>
<text x="77" y="127" transform="rotate(-90 77 127)">7</text>
<text x="79.3" y="127" transform="rotate(-90 79.3 127)">6</text>
<text x="81.7" y="127" transform="rotate(-90 81.7 127)">5</text>
<text x="14.3" y="132.1">B</text>
<text x="74.6" y="132.4" transform="rotate(-90 74.6 132.4)">1</text>
<text x="77" y="132.4" transform="rotate(-90 77 132.4)">2</text>
<text x="79.3" y="132.4" transform="rotate(-90 79.3 132.4)">3</text>
<text x="81.7" y="132.4" transform="rotate(-90 81.7 132.4)">4</text>
<text x="239.9" y="136.8">1</text>
<text x="247.9" y="136.8">2</text>
<text x="280.1" y="132.1">B</text>
<text x="239.9" y="139.1">3</text>
<text x="239.9" y="141.5">5</text>
<text x="239.9" y="143.8">7</text>
<text x="247.9" y="139.1">4</text>
<text x="247.9" y="141.5">6</text>
<text x="247.9" y="143.8">8</text>
<text x="239.9" y="146.1">9</text>
<text x="239.9" y="148.5">11</text>
<text x="246.7" y="146.1">10</text>
<text x="246.7" y="148.5">12</text>
<text x="239.9" y="150.9">13</text>
<text x="239.9" y="153.2">15</text>
<text x="239.9" y="155.5">17</text>
<text x="246.7" y="150.9">14</text>
<text x="246.7" y="153.2">16</text>
<text x="246.7" y="155.5">18</text>
<text x="239.9" y="157.9">19</text>
<text x="239.9" y="160.3">21</text>
<text x="246.7" y="157.9">20</text>
<text x="246.7" y="160.3">22</text>
<text x="239.9" y="162.6">23</text>
<text x="239.9" y="164.9">25</text>
<text x="246.7" y="162.6">24</text>
<text x="246.7" y="164.9">26</text>
<text x="14.3" y="176.7">A</text>
<text x="197.3" y="175.5">Title</text>
<text x="280.1" y="176.7">A</text>
<text x="197.3" y="182.6">Size</text>
<text x="209" y="182.6">Number</text>
<text x="256.1" y="182.6">Revision</text>
<text x="197.3" y="189.6">Date:</text>
<text x="197.3" y="192">File:</text>
<text x="198.5" y="186.1">A4</text>
<text x="207.9" y="189.6">7-Jan-2012</text>
<text x="207.9" y="192">D:\变频器\tu20111110\欧美变频器图纸.ddb</text>
<text x="244.3" y="189.6">Sheet</text>
<text x="244.3" y="192">Drawn By:</text>
<text x="250.9" y="189.6">of</text>
<text x="46.1" y="196.6">1</text>
<text x="113.6" y="196.6">2</text>
<text x="181.1" y="196.6">3</text>
<text x="248.6" y="196.6">4</text>
</g>
<g font-size="2.1" fill="#000080">
<text x="29" y="28.7">DFUSE1</text>
<text x="41.1" y="29.9">DL3</text>
<text x="125.6" y="29.9">DT2</text>
<text x="134.8" y="27.5">DD27</text>
<text x="31.2" y="33.5">5A</text>
<text x="64.2" y="33.5">DQ3</text>
<text x="64.2" y="35.7">K2717</text>
<text x="99.7" y="34.4">DD19</text>
<text x="134.8" y="34.6">DIODE</text>
<text x="152.1" y="34.6">DR76</text>
<text x="229" y="31.5">DR102</text>
<text x="229" y="35.3">10K</text>
<text x="55" y="36.7">DC12</text>
<text x="55" y="39">0.022</text>
<text x="67.5" y="41.7">DR52</text>
<text x="74.6" y="41.7">DR57</text>
<text x="76.2" y="36.3">DR61</text>
<text x="76.2" y="40">7.5K</text>
<text x="99.7" y="36.7">DIODE</text>
<text x="132.7" y="39">470u/35V</text>
<text x="135" y="36.7">C?</text>
<text x="152.1" y="36.9">10K</text>
<text x="160.9" y="36.7">DC74</text>
<text x="160.9" y="39">CAP</text>
<text x="191.2" y="36.7">DD37</text>
<text x="191.2" y="39">ZENER2</text>
<text x="207.7" y="36.7">DD35</text>
<text x="207.7" y="39">ZENER2</text>
<text x="229" y="38.6">DR103</text>
<text x="250" y="40">DPH5</text>
<text x="67.5" y="44">150R</text>
<text x="74.6" y="44">330R</text>
<text x="92.5" y="46.3">DD14</text>
<text x="109.1" y="46.1">DD24</text>
<text x="135" y="46.1">DC8</text>
<text x="152.1" y="46.3">DR74</text>
<text x="207.9" y="43.3">DR100</text>
<text x="207.9" y="47">1K</text>
<text x="229" y="42.3">10K</text>
<text x="239.2" y="44">DR101</text>
<text x="239.2" y="46.3">7.5K</text>
<text x="264.3" y="45.6">DR104</text>
<text x="59.8" y="53.4">DD17</text>
<text x="69.2" y="53.4">DD18</text>
<text x="80.9" y="53.4">DD15</text>
<text x="99.7" y="48">DR49</text>
<text x="99.7" y="51.7">150R</text>
<text x="132.7" y="48.4">470u/35V</text>
<text x="134.8" y="51.1">DD26</text>
<text x="152.1" y="48.7">10K</text>
<text x="189.7" y="48.7">DR125</text>
<text x="189.7" y="51.1">1K</text>
<text x="206.2" y="48.7">DR120</text>
<text x="206.2" y="51.1">4.7K</text>
<text x="247.6" y="50.3">PC817</text>
<text x="264.3" y="49.4">10K</text>
<text x="99.7" y="55">DR50</text>
<text x="99.7" y="58.8">330R</text>
<text x="119.7" y="55.5">DQ2</text>
<text x="119.7" y="57.8">K2717</text>
<text x="134.8" y="58.1">DIODE</text>
<text x="240.8" y="55.7">DQ30</text>
<text x="240.8" y="58.1">NPN</text>
<text x="264.3" y="55">DR105</text>
<text x="264.3" y="58.8">10K</text>
<text x="69.2" y="60.5">DQ24</text>
<text x="69.2" y="62.8">PNP</text>
<text x="90.3" y="60.5">DQ21</text>
<text x="90.3" y="62.8">PNP</text>
<text x="109.8" y="60.5">DR48</text>
<text x="109.8" y="62.8">7.5K</text>
<text x="134.8" y="62.8">DD23</text>
<text x="146.7" y="64.4">DR169</text>
<text x="200.8" y="64.4">DR126</text>
<text x="222" y="62.8">DQ29</text>
<text x="222" y="65.1">NPN</text>
<text x="229.8" y="65.1">DR116</text>
<text x="254.7" y="65.4">DD34</text>
<text x="134.8" y="69.8">DIODE</text>
<text x="146.7" y="71.9">DC82</text>
<text x="146.7" y="68.2">10K</text>
<text x="200.8" y="68.2">100R</text>
<text x="229.8" y="67.5">20K</text>
<text x="254.7" y="71.9">ZENER2</text>
<text x="43.9" y="74.5">DR5</text>
<text x="43.9" y="76.9">300K</text>
<text x="59.5" y="74.5">DD21</text>
<text x="71.5" y="76.6">DC61</text>
<text x="80.7" y="74.5">DD16</text>
<text x="90.3" y="76.6">DC57</text>
<text x="116.8" y="72.2">DR3</text>
<text x="116.8" y="74.5">1R</text>
<text x="134.8" y="74.5">DD1</text>
<text x="146.7" y="74.3">CAP</text>
<text x="210.9" y="72.2">DR109</text>
<text x="210.9" y="74.5">20K</text>
<text x="71.5" y="79">CAP</text>
<text x="90.3" y="79">CAP</text>
<text x="134.8" y="81.5">DIODE</text>
<text x="161.5" y="81.5">DR42</text>
<text x="161.5" y="83.9">4.7K</text>
<text x="168.7" y="81.5">DR251</text>
<text x="168.7" y="83.9">4.7K</text>
<text x="179.7" y="83.7">DC55</text>
<text x="271.6" y="79.2">DQ31</text>
<text x="271.6" y="81.8">NPN</text>
<text x="43.9" y="86.3">DR6</text>
<text x="43.9" y="88.6">300K</text>
<text x="88" y="87.2">DT1</text>
<text x="100.4" y="86.3">DR71</text>
<text x="100.4" y="88.6">750R</text>
<text x="132.7" y="88.4">1000u/35V</text>
<text x="135" y="86">DC1</text>
<text x="151.5" y="88.4">1000u/35V</text>
<text x="153.8" y="86">DC3</text>
<text x="179.7" y="86">CAP</text>
<text x="59.8" y="90.7">DC58</text>
<text x="59.8" y="93.1">CAP</text>
<text x="69.2" y="94.9">DR51</text>
<text x="132.7" y="95.4">680u/25V</text>
<text x="135" y="93.1">C?</text>
<text x="152.1" y="93.3">DR95</text>
<text x="152.1" y="95.7">10K</text>
<text x="161.5" y="93.3">DR97</text>
<text x="161.5" y="95.7">10K</text>
<text x="170.3" y="95.4">DC82</text>
<text x="68.9" y="100.6">DD20</text>
<text x="69.2" y="98.7">7.5K</text>
<text x="111.5" y="97.8">DC17</text>
<text x="111.5" y="100.1">220u/35V</text>
<text x="134.8" y="98">DD32</text>
<text x="170.3" y="97.8">CAP</text>
<text x="219.6" y="99.7">DR92</text>
<text x="252.6" y="98">DQ32</text>
<text x="252.6" y="100.3">NPN</text>
<text x="60.5" y="107.4">DR62</text>
<text x="67.5" y="107.4">DR64</text>
<text x="90.1" y="107.6">DD25</text>
<text x="113.6" y="102.7">DD23</text>
<text x="134.8" y="105.1">DIODE</text>
<text x="146.7" y="107.2">C?</text>
<text x="180.3" y="105.1">DR81</text>
<text x="180.3" y="107.4">10K</text>
<text x="187.5" y="105.1">DR83</text>
<text x="187.5" y="107.4">10K</text>
<text x="196.1" y="107.2">DC77</text>
<text x="207.9" y="106.7">DR93</text>
<text x="219.6" y="103.4">300R</text>
<text x="231.4" y="105.1">DQ27</text>
<text x="231.4" y="107.4">PNP</text>
<text x="60.5" y="109.7">30R</text>
<text x="67.5" y="109.7">30R</text>
<text x="78.6" y="109.1">DR73</text>
<text x="78.6" y="112.8">100R</text>
<text x="113.6" y="109.7">DIODE</text>
<text x="134.8" y="109.7">DD30</text>
<text x="146.7" y="109.5">680u/25V</text>
<text x="196.1" y="109.5">CAP</text>
<text x="207.9" y="110.4">30R</text>
<text x="231.4" y="113.7">DR110</text>
<text x="90.1" y="114.2">ZENER2</text>
<text x="134.8" y="116.8">DIODE</text>
<text x="231.4" y="117.5">100R</text>
<text x="252.6" y="114.5">DQ28</text>
<text x="252.6" y="116.8">PNP</text>
<text x="59.8" y="125.9">DC83</text>
<text x="134.8" y="121.5">DD28</text>
<text x="146.7" y="121.8">DL2</text>
<text x="219.6" y="123.6">DC85</text>
<text x="219.6" y="125.9">CAP</text>
<text x="229.8" y="121.5">DR106</text>
<text x="229.8" y="123.9">4.7K</text>
<text x="59.8" y="128.3">CAP</text>
<text x="83.2" y="126.2">DU12</text>
<text x="83.2" y="128.5">2842</text>
<text x="91" y="128.5">DR77</text>
<text x="91" y="130.9">9.1K</text>
<text x="134.8" y="128.5">DIODE</text>
<text x="146.7" y="128.3">DC16</text>
<text x="146.7" y="130.7">680u/10V</text>
<text x="160.9" y="128.3">DC18</text>
<text x="160.9" y="130.7">680u/10V</text>
<text x="170.9" y="128.5">DR84</text>
<text x="170.9" y="130.9">470R</text>
<text x="178.1" y="128.5">DR86</text>
<text x="178.1" y="130.9">470R</text>
<text x="189.1" y="130.7">DC79</text>
<text x="43.9" y="135.6">DR82</text>
<text x="43.9" y="137.9">1K</text>
<text x="64.2" y="137.9">DC80</text>
<text x="92.5" y="133.2">DC72</text>
<text x="101.9" y="133.2">DC67</text>
<text x="134.8" y="137.9">DD33</text>
<text x="189.1" y="133">CAP</text>
<text x="243.2" y="133.2">DJ4</text>
<text x="36" y="140.3">DC73</text>
<text x="83.2" y="140.1">DC71</text>
<text x="83.2" y="142.4">CAP</text>
<text x="92.5" y="140.3">CAP</text>
<text x="101.9" y="140.3">CAP</text>
<text x="146.7" y="139.5">DR155</text>
<text x="146.7" y="143.4">3.9K</text>
<text x="33.6" y="147.3">10u/25V</text>
<text x="43.9" y="147.3">DR78</text>
<text x="43.9" y="149.7">20R</text>
<text x="55" y="146.7">DC70</text>
<text x="64.2" y="145">CAP</text>
<text x="66.8" y="146.7">DR75</text>
<text x="134.8" y="145">DIODE</text>
<text x="146.7" y="147.1">DC30</text>
<text x="146.7" y="149.5">CAP</text>
<text x="156.9" y="145">DR162</text>
<text x="156.9" y="147.3">10K</text>
<text x="55" y="150.4">0R</text>
<text x="55" y="154.4">DQ26</text>
<text x="66.8" y="150.4">1.8K</text>
<text x="76.9" y="152">DR85</text>
<text x="76.9" y="154.4">1.2K</text>
<text x="55" y="156.7">PNP</text>
<text x="78.6" y="158.3">DR89</text>
<text x="99.5" y="161.4">DC87</text>
<text x="78.6" y="162.2">470R</text>
<text x="80.2" y="165.9">DPH4</text>
<text x="80.2" y="168.2">PC817</text>
<text x="99.5" y="168.5">CAP</text>
<text x="105.2" y="168.5">DR94</text>
<text x="105.2" y="170.8">10K</text>
<text x="112.2" y="168.5">DR87</text>
<text x="112.2" y="170.8">2K</text>
<text x="62.1" y="174.8">DR91</text>
<text x="62.1" y="178.6">150R</text>
<text x="100.9" y="180">DU13</text>
<text x="100.9" y="182.8">TL431</text>
<text x="112.2" y="180.2">DR96</text>
<text x="112.2" y="182.6">2K</text>
<text x="266.7" y="192">李和明</text>
<text x="266.7" y="189.6">2/4</text>
</g>
<g font-size="2.1" fill="#800000">
<text x="187.2" y="29.9">NU+</text>
<text x="22.8" y="31.1">P</text>
<text x="161.3" y="31.1">+24V</text>
<text x="22.6" y="40.5">N</text>
<text x="259.8" y="39.3">+15V</text>
<text x="161.3" y="42.8">DCM</text>
<text x="161.3" y="54.5">EX15V</text>
<text x="187.5" y="60.5">NU-</text>
<text x="203.9" y="60.5">NU-</text>
<text x="180.2" y="78.1">P24V1</text>
<text x="203.9" y="78.1">NU-</text>
<text x="248.6" y="90.9">+5V</text>
<text x="170.8" y="101.5">+15V</text>
<text x="225.7" y="98">+5VPM</text>
<text x="196.6" y="113.3">-15V</text>
<text x="253.1" y="108.6">VCC</text>
<text x="214" y="116.8">+5VPM</text>
<text x="189.6" y="125">+5V</text>
<text x="228.1" y="136.8">IS3</text>
<text x="257.7" y="136.8">PHL</text>
<text x="159" y="141.5">VBUS</text>
<text x="228.1" y="139.1">IS1</text>
<text x="257.7" y="139.1">IS2</text>
<text x="257.7" y="141.5">VBUS</text>
<text x="257.7" y="143.8">+5V</text>
<text x="226.9" y="146.1">-15V</text>
<text x="228.1" y="148.5">G1'</text>
<text x="257.7" y="146.1">+15V</text>
<text x="257.7" y="148.5">G2'</text>
<text x="228.1" y="150.9">G3'</text>
<text x="228.1" y="153.2">G5'</text>
<text x="228.1" y="155.5">G7'</text>
<text x="257.7" y="150.9">G4'</text>
<text x="257.7" y="153.2">G6'</text>
<text x="257.7" y="155.5">+5VPM</text>
<text x="109.8" y="161.4">+5V</text>
<text x="226.5" y="160.3">DCM</text>
<text x="228.3" y="157.9">TH</text>
<text x="257.7" y="160.3">+24V</text>
<text x="257.7" y="157.9">SC</text>
<text x="226.9" y="164.9">FAN</text>
<text x="228.1" y="162.6">RY</text>
<text x="257.7" y="162.6">EX15V</text>
<text x="257.7" y="164.9">RST</text>
<text x="53.4" y="176.7">+5V</text>
</g>
</svg>
